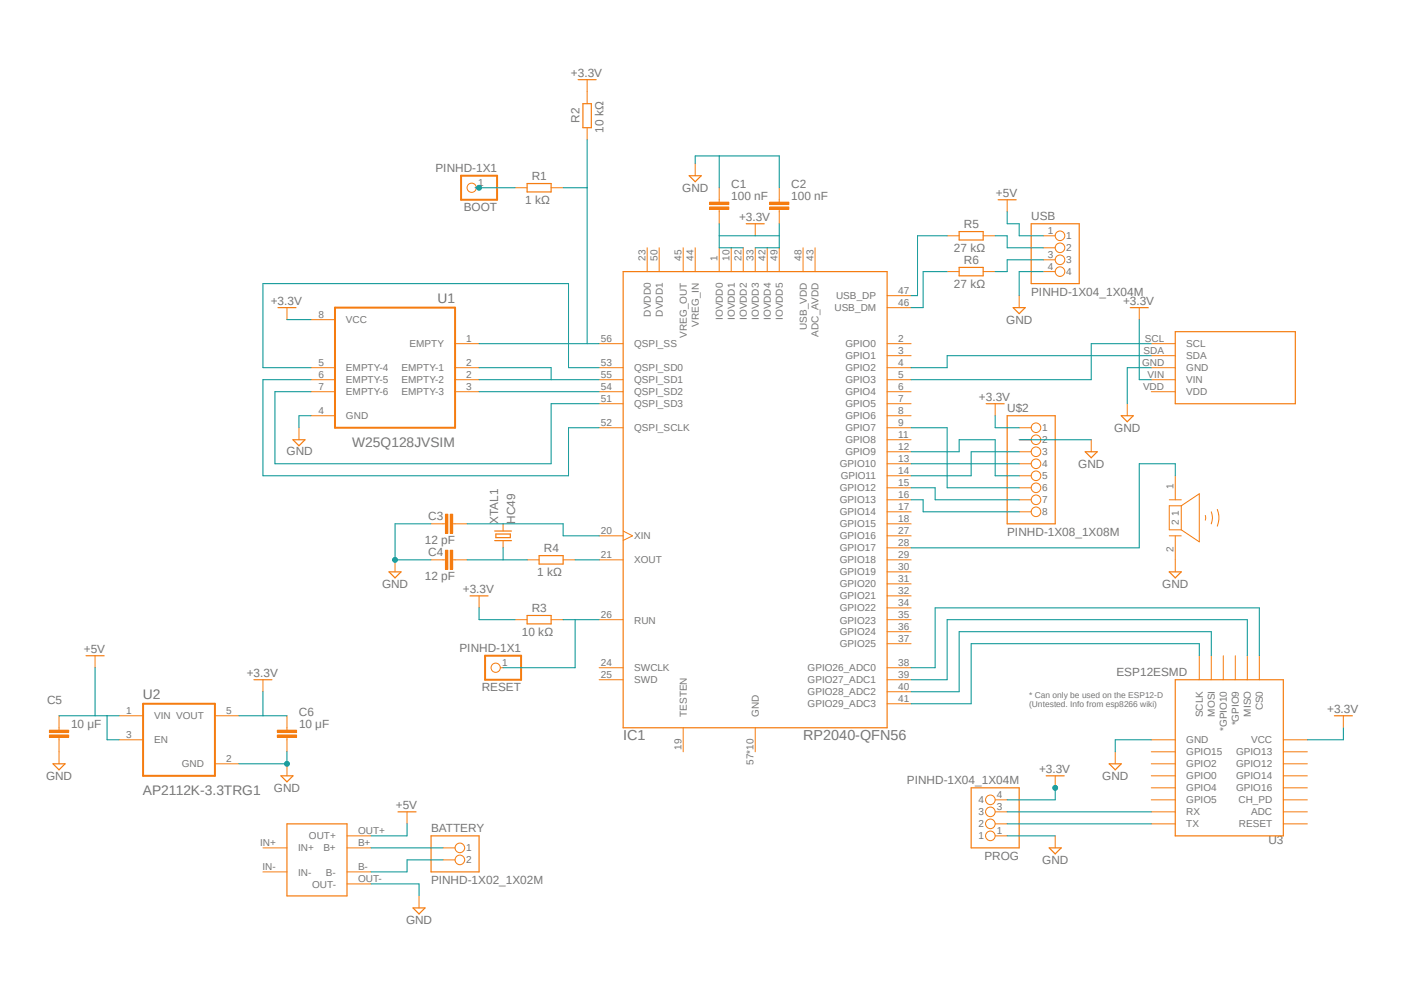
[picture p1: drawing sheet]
<svg xmlns="http://www.w3.org/2000/svg" width="297mm" height="210mm" viewBox="0 0 297 210" stroke-linecap="round" stroke-linejoin="round" font-family="sans-serif">
<path d="M9 13.8l279 182.3M288 13.8l-279 182.3" fill="none" stroke="#fff" stroke-width=".21"/>
<path d="M122.3 16.8h3.8M111.5 38.8h5.1v1.8h-5.1zM123.3 21.9h1.8v5.1h-1.8zM131.8 57.4h55.9v96.5h-55.9zM58.8 65.1h3.8M62 93h2.5l-1.3 1.3z" fill="none" stroke="#f57c10" stroke-width=".25"/>
<g fill="none" stroke="#f57c10" stroke-width=".21">
<path d="M124.2 16.8v5.1M100.8 39.7h.5M109 39.7h2.5M116.6 39.7h2.5M124.2 27v2.5M136.9 52.4v5M139.4 52.4v5M144.5 52.4v5M147.1 52.4v5M152.1 52.4v5M154.7 52.4v5M157.2 52.4v5"/>
<path d="M159.8 52.4v5M162.3 52.4v5M164.8 52.4v5M169.9 52.4v5M172.4 52.4v5M60.7 65.1v2.5M65.8 77.8h5.1M65.8 67.6h5.1M96.3 72.7h5M96.3 77.8h5M126.7 72.7h5.1M126.7 77.8h5.1"/>
<path d="M187.7 62.5h5M187.7 65.1h5M187.7 72.7h5M187.7 75.2h5M187.7 77.8h5M63.2 90.5v2.5M65.8 80.3h5.1M65.8 82.8h5.1M65.8 87.9h5.1M96.3 80.3h5M96.3 82.8h5M126.7 80.3h5.1"/>
<path d="M126.7 82.8h5.1M126.7 85.4h5.1M126.7 90.5h5.1M187.7 80.3h5M187.7 82.8h5M187.7 85.4h5M187.7 87.9h5M187.7 90.5h5M187.7 93h5M187.7 95.5h5M187.7 98.1h5M126.7 113.3h5.1"/>
<path d="M126.7 118.4h5.1M131.8 112.3l2 1-2 1M187.7 100.6h5M187.7 103.2h5M187.7 105.7h5M187.7 108.2h5M187.7 110.8h5M187.7 113.3h5M187.7 115.9h5M187.7 118.4h5M126.7 131.1h5.1M187.7 120.9h5"/>
<path d="M187.7 123.5h5M187.7 126h5M187.7 128.6h5M187.7 131.1h5M187.7 133.6h5M187.7 136.1h5M126.7 141.2h5.1M126.7 143.8h5.1M144.5 153.9v5.1M159.8 153.9v5.1M187.7 141.2h5M187.7 143.8h5"/>
<path d="M187.7 146.3h5M187.7 148.8h5"/>
<circle cx="99.8" cy="39.7" r=".98"/>
</g>
<path d="M97.5 37.2h7.7v5h-7.7zM70.9 65.1h25.4v25.4h-25.4z" fill="none" stroke="#f57c10" stroke-width=".42"/>
<path d="M150.1 43.8h4.1v.5h-4.1z" fill-rule="evenodd" fill="#f57c10"/>
<path d="M150.1 43.8h4.1v.5h-4.1z" fill="none" stroke="#f57c10" stroke-width=".21"/>
<path d="M150.1 42.8h4.1v.5h-4.1z" fill-rule="evenodd" fill="#f57c10"/>
<path d="M152.1 39.7v3.1M150.1 42.8h4.1v.5h-4.1zM152.1 44.3v3" fill="none" stroke="#f57c10" stroke-width=".21"/>
<path d="M162.8 43.8h4.1v.5h-4.1z" fill-rule="evenodd" fill="#f57c10"/>
<path d="M162.8 43.8h4.1v.5h-4.1z" fill="none" stroke="#f57c10" stroke-width=".21"/>
<path d="M162.8 42.8h4.1v.5h-4.1z" fill-rule="evenodd" fill="#f57c10"/>
<g fill="none" stroke="#f57c10" stroke-width=".21">
<path d="M147.1 34.6v2.6M164.8 39.7v3.1M159.8 47.3v2.6M162.8 42.8h4.1v.5h-4.1zM164.8 44.3v3M106.4 110.8v1.5M106.4 114.3v1.6M111.5 118.4h2.5M119.1 118.4h2.6M101.3 126v2.6M109 131.1h2.5M116.6 131.1h2.5"/>
<path d="M105.9 141.2h.5"/>
<circle cx="104.9" cy="141.2" r=".98"/>
</g>
<path d="M145.8 37.2h2.5l-1.2 1.2zM157.9 47.3h3.8M104.6 112.3h3.6M104.6 114.3h3.6M104.9 112.9h3v.8h-3zM114 117.5h5.1v1.8h-5.1zM99.4 126h3.9M111.5 130.2h5.1v1.8h-5.1z" fill="none" stroke="#f57c10" stroke-width=".25"/>
<path d="M102.6 138.7h7.6v5.1h-7.6z" fill="none" stroke="#f57c10" stroke-width=".42"/>
<path d="M95.2 108.8h.6v4h-.6z" fill-rule="evenodd" fill="#f57c10"/>
<path d="M95.2 108.8h.6v4h-.6z" fill="none" stroke="#f57c10" stroke-width=".21"/>
<path d="M94.2 108.8h.5v4h-.5z" fill-rule="evenodd" fill="#f57c10"/>
<path d="M91.2 110.8h3M94.2 108.8h.5v4h-.5zM95.8 110.8h3" fill="none" stroke="#f57c10" stroke-width=".21"/>
<path d="M95.2 116.4h.6v4h-.6z" fill-rule="evenodd" fill="#f57c10"/>
<path d="M95.2 116.4h.6v4h-.6z" fill="none" stroke="#f57c10" stroke-width=".21"/>
<path d="M94.2 116.4h.5v4h-.5z" fill-rule="evenodd" fill="#f57c10"/>
<g fill="none" stroke="#f57c10" stroke-width=".21">
<path d="M200.4 49.9h2.5M200.4 57.4h2.5M208 49.9h2.5M208 57.4h2.5M213.1 42.2v2.6M220.7 49.9h2.5M220.7 52.4h2.5M220.7 54.9h2.5M220.7 57.4h2.5M215.6 62.5v2.6M83.6 118.4v2.5M91.2 118.4h3"/>
<path d="M94.2 116.4h.5v4h-.5zM95.8 118.4h3M25.2 151.4h5.1M25.2 156.5h5.1M45.5 151.4h5M45.5 161.5h5"/>
<circle cx="224.2" cy="57.4" r="1.01"/>
<circle cx="224.2" cy="52.4" r="1.01"/>
<circle cx="224.2" cy="54.9" r="1.01"/>
<circle cx="224.2" cy="49.9" r="1.01"/>
</g>
<path d="M202.9 49h5.1v1.8h-5.1zM202.9 56.6h5.1v1.7h-5.1zM211.2 42.2h3.8M218.1 47.3h10.2v12.7h-10.2zM214.3 65.1h2.6l-1.3 1.2zM82.3 120.9h2.5l-1.2 1.3z" fill="none" stroke="#f57c10" stroke-width=".25"/>
<path d="M30.3 148.8h15.2v15.3h-15.2z" fill="none" stroke="#f57c10" stroke-width=".42"/>
<path d="M10.5 155.4h4v.6h-4z" fill-rule="evenodd" fill="#f57c10"/>
<path d="M10.5 155.4h4v.6h-4z" fill="none" stroke="#f57c10" stroke-width=".21"/>
<path d="M10.5 154.4h4v.5h-4z" fill-rule="evenodd" fill="#f57c10"/>
<path d="M10.5 154.4h4v.5h-4zM12.5 151.4v3M12.5 156v3" fill="none" stroke="#f57c10" stroke-width=".21"/>
<path d="M58.7 155.4h4v.6h-4z" fill-rule="evenodd" fill="#f57c10"/>
<path d="M58.7 155.4h4v.6h-4z" fill="none" stroke="#f57c10" stroke-width=".21"/>
<path d="M58.7 154.4h4v.5h-4z" fill-rule="evenodd" fill="#f57c10"/>
<g fill="none" stroke="#f57c10" stroke-width=".21">
<path d="M241 65.1v2.5M243.5 72.7h5.1M243.5 75.2h5.1M243.5 77.8h5.1M210.5 85.4v2.5M215.6 90.5h2.5M215.6 93h2.5M215.6 95.5h2.5M215.6 98.1h2.5M230.8 93v2.5M238.5 85.4v2.5M243.5 80.3h5.1"/>
<path d="M243.5 82.8h5.1M215.6 100.6h2.5M215.6 103.2h2.5M215.6 105.7h2.5M215.6 108.2h2.5M247.4 105.7h2.5M247.4 113.3h2.5M248.6 100.6v5.1M248.6 113.3v7.6M249.9 107l3.8-2.6v10.2l-3.8-2.5M249.9 107h-2.5v5.1h2.5M249.9 107v5.1"/>
<path d="M255 109v1M256.2 108.2a3.3 3.3 0 0 1 0 2.6M257.5 107.7a4.6 4.6 0 0 1 0 3.6M20.1 138.7v2.5M253.7 138.7v5.1M256.2 138.7v5.1M258.8 138.7v5.1M261.3 138.7v5.1M263.9 138.7v5.1M266.4 138.7v5.1M12.5 159v2.5M55.6 143.8v2.5"/>
<path d="M58.7 154.4h4v.5h-4zM60.7 151.4v3M60.7 156v3M235.9 159v2.5M243.5 159h5.1M243.5 156.5h5.1M271.5 159h5.1M271.5 156.5h5.1M284.2 151.4v2.5M55.6 179.3h5.1M60.7 161.5v2.6M73.4 176.8h5.1"/>
<path d="M73.4 179.3h5.1M86.1 171.7v2.5M93.7 179.3h2.6M210.5 174.2h2.6M210.5 171.7h2.6M210.5 169.2h2.6M210.5 176.8h2.6M223.2 164.1v2.5M223.2 176.8v2.5M243.5 174.2h5.1M243.5 171.7h5.1M243.5 169.2h5.1"/>
<path d="M243.5 166.6h5.1M243.5 164.1h5.1M243.5 161.5h5.1M271.5 174.2h5.1M271.5 171.7h5.1M271.5 169.2h5.1M271.5 166.6h5.1M271.5 164.1h5.1M271.5 161.5h5.1M55.6 184.4h5.1M73.4 184.4h5.1M73.4 186.9h5.1"/>
<path d="M88.6 189.5v2.5M93.7 181.9h2.6"/>
<circle cx="219.2" cy="98.1" r="1.01"/>
<circle cx="219.2" cy="93" r="1.01"/>
<circle cx="219.2" cy="95.5" r="1.01"/>
<circle cx="219.2" cy="90.5" r="1.01"/>
<circle cx="219.2" cy="100.6" r="1.01"/>
<circle cx="219.2" cy="105.7" r="1.01"/>
<circle cx="219.2" cy="103.2" r="1.01"/>
<circle cx="219.2" cy="108.2" r="1.01"/>
<circle cx="97.3" cy="179.3" r="1.01"/>
<circle cx="209.5" cy="174.2" r="1.01"/>
<circle cx="209.5" cy="169.2" r="1.01"/>
<circle cx="209.5" cy="176.8" r="1.01"/>
<circle cx="209.5" cy="171.7" r="1.01"/>
<circle cx="97.3" cy="181.9" r="1.01"/>
</g>
<g fill="none" stroke="#f57c10" stroke-width=".25">
<path d="M239.1 65.1h3.8M248.6 70.1h25.4v15.3h-25.4zM208.6 85.4h3.8M213.1 87.9h10.1v22.9h-10.1zM229.6 95.5h2.5l-1.3 1.3zM237.2 87.9h2.5l-1.2 1.3zM18.2 138.7h3.8M247.4 120.9h2.5l-1.3 1.3zM53.7 143.8h3.8M248.6 143.8h22.9v33h-22.9zM282.3 151.4h3.8M11.2 161.5h2.6l-1.3 1.3z"/>
<path d="M59.4 164.1h2.6l-1.3 1.3zM60.7 174.2h12.7v15.3h-12.7zM84.2 171.7h3.8M91.2 176.8h10.1v7.6h-10.1zM205.4 166.6h10.2v12.7h-10.2zM221.3 164.1h3.8M222 179.3h2.5l-1.3 1.3zM234.7 161.5h2.5l-1.3 1.3zM87.4 192h2.5l-1.3 1.3z"/>
</g>
<g fill="none" stroke="#009292" stroke-width=".21">
<path d="M119.1 39.7h5.1M124.2 29.5v43.2M152.1 47.3v5.1h5.1M152.1 49.9h12.7M164.8 47.3v5.1h-5M60.7 67.6h5.1M65.8 77.8h-10.2v-17.8h64.7v17.8h6.4M101.3 72.7h25.4M101.3 77.8h15.3v2.5M65.8 82.8h-7.6v15.3h58.4v-12.7h10.1M65.8 80.3h-10.2v20.3h64.7v-10.1h6.4M101.3 80.3h25.4"/>
<path d="M101.3 82.8h25.4M50.5 151.4h10.2M55.6 146.3v5.1M284.2 153.9v2.6h-7.6"/>
</g>
<circle cx="223.2" cy="166.6" r=".51" fill="#009292"/>
<g fill="none" stroke="#009292" stroke-width=".21">
<path d="M147.1 34.6v-1.6h17.7v6.7M152.1 33v6.7M241 67.6v12.7h2.5M65.8 87.9h-2.6v2.6M210.5 87.9v2.6h5.1M91.2 110.8h-7.6v7.6h7.6M101.3 128.6v2.5h7.7M223.2 166.6v2.6h-10.1"/>
<circle cx="223.2" cy="166.6" r=".51"/>
</g>
<circle cx="83.6" cy="118.4" r=".51" fill="#009292"/>
<g fill="none" stroke="#009292" stroke-width=".21">
<path d="M220.7 57.4h-5.1v5.1M60.7 159v2.5h-10.2"/>
<circle cx="83.6" cy="118.4" r=".51"/>
</g>
<circle cx="60.7" cy="161.5" r=".51" fill="#009292"/>
<g fill="none" stroke="#009292" stroke-width=".21">
<path d="M100.5 39.7h8.5M243.5 77.8h-5v7.6M215.6 93h15.2M243.5 156.5h-7.6v2.5M213.1 176.8h10.1M78.5 186.9h10.1v2.6"/>
<circle cx="60.7" cy="161.5" r=".51"/>
</g>
<circle cx="101.3" cy="39.7" r=".51" fill="#009292"/>
<g fill="none" stroke="#009292" stroke-width=".21">
<path d="M200.4 57.4h-5.1v7.7h-2.6M200.4 49.9h-6.3v12.6h-1.4M210.5 49.9h2.6v2.5h7.6M213.1 44.8v2.5h2.5v2.6h5.1M220.7 54.9h-7.6v2.5h-2.6M243.5 75.2h-43.1v2.6h-7.7M243.5 72.7h-12.7v7.6h-38.1M192.7 95.5h10.2v-2.5h7.6v7.6h5.1M192.7 90.5h7.7v12.7h15.2M192.7 98.1h22.9M215.6 95.5h-10.2v5.1h-12.7M98.8 118.4h12.7"/>
<path d="M98.8 110.8h20.3v2.5h7.6M106.4 115.9v2.5M121.7 118.4h5M192.7 105.7h2.6v2.5h20.3M192.7 103.2h5.1v2.5h17.8M248.6 100.6v-2.5h-7.6v17.8h-48.3M119.1 131.1h7.6M121.7 131.1v10.1h-15.3M253.7 138.7v-2.6h-48.3v12.7h-12.7M256.2 138.7v-5.1h-53.3v12.7h-10.2M263.9 138.7v-7.6h-63.5v12.7h-7.7M266.4 138.7v-10.1h-68.6v12.6h-5.1"/>
<path d="M12.5 151.4h12.7M20.1 141.2v10.2M22.6 151.4v5.1h2.6M78.5 179.3h15.2M86.1 174.2v2.6h-7.6M213.1 171.7h30.4M213.1 174.2h30.4M93.7 181.9h-7.6v2.5h-7.6"/>
<circle cx="101.3" cy="39.7" r=".51"/>
</g>
<g font-size="3" fill="#757575">
<text x="131.8" y="156.5">IC1</text>
<text x="169.9" y="156.5">RP2040-QFN56</text>
</g>
<g font-size="2.9" fill="#757575">
<text x="92.5" y="64.1">U1</text>
<text x="74.5" y="94.5">W25Q128JVSIM</text>
<text x="30.2" y="147.8">U2</text>
<text x="30.2" y="168.1">AP2112K-3.3TRG1</text>
</g>
<g font-size="2.5" fill="#757575">
<text x="120.8" y="16.3">+3.3V</text>
<text x="122.6" y="26" transform="rotate(-90 122.6 26)">R2</text>
<text x="127.6" y="28.1" transform="rotate(-90 127.6 28.1)">10 kΩ</text>
<text x="92.1" y="36.4">PINHD-1X1</text>
<text x="112.5" y="38.1">R1</text>
<text x="144.3" y="40.6">GND</text>
<text x="154.7" y="39.7">C1</text>
<text x="167.4" y="39.7">C2</text>
<text x="210.7" y="41.7">+5V</text>
<text x="98.1" y="44.7">BOOT</text>
<text x="111.1" y="43.1">1 kΩ</text>
<text x="154.7" y="42.2">100 nF</text>
<text x="156.3" y="46.8">+3.3V</text>
<text x="167.4" y="42.2">100 nF</text>
<text x="218.1" y="46.6">USB</text>
<text x="201.8" y="53.3">27 kΩ</text>
<text x="203.9" y="48.2">R5</text>
<text x="203.9" y="55.8">R6</text>
<text x="57.3" y="64.6">+3.3V</text>
<text x="201.8" y="60.9">27 kΩ</text>
<text x="218.1" y="62.5">PINHD-1X04_1X04M</text>
<text x="237.6" y="64.6">+3.3V</text>
<text x="212.9" y="68.5">GND</text>
<text x="207.1" y="84.9">+3.3V</text>
<text x="213.1" y="87.2">U$2</text>
<text x="235.7" y="91.4">GND</text>
<text x="60.6" y="96.2">GND</text>
<text x="228.1" y="99">GND</text>
<text x="90.6" y="110">C3</text>
<text x="105.4" y="110.8" transform="rotate(-90 105.4 110.8)">XTAL1</text>
<text x="109" y="110.8" transform="rotate(-90 109 110.8)">HC49</text>
<text x="213.1" y="113.3">PINHD-1X08_1X08M</text>
<text x="89.9" y="115.1">12 pF</text>
<text x="90.6" y="117.6">C4</text>
<text x="115" y="116.8">R4</text>
<text x="80.8" y="124.4">GND</text>
<text x="89.9" y="122.7">12 pF</text>
<text x="97.9" y="125.5">+3.3V</text>
<text x="113.7" y="121.8">1 kΩ</text>
<text x="245.9" y="124.4">GND</text>
<text x="112.5" y="129.5">R3</text>
<text x="97.2" y="137.9">PINHD-1X1</text>
<text x="110.4" y="134.5">10 kΩ</text>
<text x="17.7" y="138.2">+5V</text>
<text x="52.2" y="143.3">+3.3V</text>
<text x="236.2" y="143">ESP12ESMD</text>
<text x="9.9" y="148.8">C5</text>
<text x="101.9" y="146.2">RESET</text>
<text x="15" y="153.9">10 μF</text>
<text x="63.2" y="151.4">C6</text>
<text x="63.3" y="153.9">10 μF</text>
<text x="280.8" y="150.9">+3.3V</text>
<text x="9.7" y="165">GND</text>
<text x="58" y="167.5">GND</text>
<text x="191.9" y="165.9">PINHD-1X04_1X04M</text>
<text x="219.8" y="163.6">+3.3V</text>
<text x="233.2" y="165">GND</text>
<text x="83.7" y="171.2">+5V</text>
<text x="91.2" y="176">BATTERY</text>
<text x="268.3" y="178.6">U3</text>
<text x="208.2" y="181.9">PROG</text>
<text x="220.5" y="182.8">GND</text>
<text x="91.2" y="186.9">PINHD-1X02_1X02M</text>
<text x="85.9" y="195.5">GND</text>
</g>
<g font-size="2.1" fill="#757575">
<text x="101.1" y="39.3">1</text>
<text x="221.7" y="49.5">1</text>
<text x="225.6" y="50.6">1</text>
<text x="225.6" y="53.2">2</text>
<text x="136.5" y="55.1" transform="rotate(-90 136.5 55.1)">23</text>
<text x="139.1" y="55.1" transform="rotate(-90 139.1 55.1)">50</text>
<text x="144.1" y="55.1" transform="rotate(-90 144.1 55.1)">45</text>
<text x="146.7" y="55.1" transform="rotate(-90 146.7 55.1)">44</text>
<text x="151.8" y="55.1" transform="rotate(-90 151.8 55.1)">1</text>
<text x="154.3" y="55.1" transform="rotate(-90 154.3 55.1)">10</text>
<text x="156.8" y="55.1" transform="rotate(-90 156.8 55.1)">22</text>
<text x="159.4" y="55.1" transform="rotate(-90 159.4 55.1)">33</text>
<text x="161.9" y="55.1" transform="rotate(-90 161.9 55.1)">42</text>
<text x="164.5" y="55.1" transform="rotate(-90 164.5 55.1)">49</text>
<text x="169.5" y="55.1" transform="rotate(-90 169.5 55.1)">48</text>
<text x="172.1" y="55.1" transform="rotate(-90 172.1 55.1)">43</text>
<text x="221.7" y="54.6">3</text>
<text x="221.7" y="57.1">4</text>
<text x="225.6" y="55.7">3</text>
<text x="225.6" y="58.3">4</text>
<text x="176.5" y="65.8">USB_DM</text>
<text x="176.9" y="63.3">USB_DP</text>
<text x="190" y="62.2">47</text>
<text x="190" y="64.7">46</text>
<text x="67.4" y="67.3">8</text>
<text x="73.2" y="68.4">VCC</text>
<text x="137.7" y="67" transform="rotate(-90 137.7 67)">DVDD0</text>
<text x="140.2" y="67" transform="rotate(-90 140.2 67)">DVDD1</text>
<text x="145.3" y="71.5" transform="rotate(-90 145.3 71.5)">VREG_OUT</text>
<text x="147.8" y="69.1" transform="rotate(-90 147.8 69.1)">VREG_IN</text>
<text x="152.9" y="67.7" transform="rotate(-90 152.9 67.7)">IOVDD0</text>
<text x="155.4" y="67.7" transform="rotate(-90 155.4 67.7)">IOVDD1</text>
<text x="158" y="67.7" transform="rotate(-90 158 67.7)">IOVDD2</text>
<text x="160.5" y="67.7" transform="rotate(-90 160.5 67.7)">IOVDD3</text>
<text x="163.1" y="67.7" transform="rotate(-90 163.1 67.7)">IOVDD4</text>
<text x="165.6" y="67.7" transform="rotate(-90 165.6 67.7)">IOVDD5</text>
<text x="170.7" y="69.8" transform="rotate(-90 170.7 69.8)">USB_VDD</text>
<text x="173.2" y="71.2" transform="rotate(-90 173.2 71.2)">ADC_AVDD</text>
<text x="67.4" y="77.4">5</text>
<text x="86.7" y="73.4">EMPTY</text>
<text x="98.6" y="72.3">1</text>
<text x="98.6" y="77.4">2</text>
<text x="127.1" y="72.3">56</text>
<text x="127.1" y="77.4">53</text>
<text x="134.2" y="73.4">QSPI_SS</text>
<text x="178.9" y="73.4">GPIO0</text>
<text x="178.9" y="76">GPIO1</text>
<text x="190" y="72.3">2</text>
<text x="190" y="74.9">3</text>
<text x="190" y="77.4">4</text>
<text x="241.6" y="77.4">GND</text>
<text x="241.9" y="74.9">SDA</text>
<text x="242.2" y="72.3">SCL</text>
<text x="251" y="73.4">SCL</text>
<text x="251" y="76">SDA</text>
<text x="67.4" y="80">6</text>
<text x="67.4" y="82.5">7</text>
<text x="73.2" y="78.5">EMPTY-4</text>
<text x="73.2" y="81.1">EMPTY-5</text>
<text x="73.2" y="83.6">EMPTY-6</text>
<text x="85" y="78.5">EMPTY-1</text>
<text x="85" y="81.1">EMPTY-2</text>
<text x="85" y="83.6">EMPTY-3</text>
<text x="98.6" y="80">2</text>
<text x="98.6" y="82.5">3</text>
<text x="127.1" y="80">55</text>
<text x="127.1" y="82.5">54</text>
<text x="134.2" y="78.5">QSPI_SD0</text>
<text x="134.2" y="81.1">QSPI_SD1</text>
<text x="134.2" y="83.6">QSPI_SD2</text>
<text x="178.9" y="78.5">GPIO2</text>
<text x="178.9" y="81.1">GPIO3</text>
<text x="178.9" y="83.6">GPIO4</text>
<text x="190" y="80">5</text>
<text x="190" y="82.5">6</text>
<text x="241.8" y="82.5">VDD</text>
<text x="242.8" y="80">VIN</text>
<text x="251" y="78.5">GND</text>
<text x="251" y="81.1">VIN</text>
<text x="251" y="83.6">VDD</text>
<text x="67.4" y="87.6">4</text>
<text x="73.2" y="88.7">GND</text>
<text x="127.1" y="85">51</text>
<text x="134.2" y="86.1">QSPI_SD3</text>
<text x="178.9" y="86.1">GPIO5</text>
<text x="178.9" y="88.7">GPIO6</text>
<text x="190" y="85">7</text>
<text x="190" y="87.6">8</text>
<text x="127.1" y="90.1">52</text>
<text x="134.2" y="91.2">QSPI_SCLK</text>
<text x="178.9" y="91.2">GPIO7</text>
<text x="178.9" y="93.8">GPIO8</text>
<text x="190" y="90.1">9</text>
<text x="190" y="92.7">11</text>
<text x="190" y="95.2">12</text>
<text x="220.5" y="91.2">1</text>
<text x="220.5" y="93.8">2</text>
<text x="177.7" y="98.8">GPIO10</text>
<text x="177.8" y="101.4">GPIO11</text>
<text x="178.9" y="96.3">GPIO9</text>
<text x="190" y="97.7">13</text>
<text x="190" y="100.3">14</text>
<text x="220.5" y="96.3">3</text>
<text x="220.5" y="98.8">4</text>
<text x="220.5" y="101.4">5</text>
<text x="177.7" y="103.9">GPIO12</text>
<text x="177.7" y="106.5">GPIO13</text>
<text x="190" y="102.8">15</text>
<text x="190" y="105.3">16</text>
<text x="190" y="107.9">17</text>
<text x="220.5" y="103.9">6</text>
<text x="220.5" y="106.5">7</text>
<text x="248.3" y="103.4" transform="rotate(-90 248.3 103.4)">1</text>
<text x="127.1" y="112.9">20</text>
<text x="177.7" y="109">GPIO14</text>
<text x="177.7" y="111.5">GPIO15</text>
<text x="190" y="110.4">18</text>
<text x="190" y="112.9">27</text>
<text x="220.5" y="109">8</text>
<text x="249.4" y="111" transform="rotate(-90 249.4 111)">2</text>
<text x="249.4" y="109.2" transform="rotate(-90 249.4 109.2)">1</text>
<text x="127.1" y="118">21</text>
<text x="134.2" y="114.1">XIN</text>
<text x="134.2" y="119.2">XOUT</text>
<text x="177.7" y="114.1">GPIO16</text>
<text x="177.7" y="116.6">GPIO17</text>
<text x="177.7" y="119.2">GPIO18</text>
<text x="190" y="115.5">28</text>
<text x="190" y="118">29</text>
<text x="248.3" y="116.8" transform="rotate(-90 248.3 116.8)">2</text>
<text x="177.7" y="121.7">GPIO19</text>
<text x="177.7" y="124.2">GPIO20</text>
<text x="190" y="120.6">30</text>
<text x="190" y="123.1">31</text>
<text x="190" y="125.6">32</text>
<text x="127.1" y="130.7">26</text>
<text x="134.2" y="131.9">RUN</text>
<text x="177.7" y="126.8">GPIO21</text>
<text x="177.7" y="129.3">GPIO22</text>
<text x="177.7" y="131.9">GPIO23</text>
<text x="190" y="128.2">34</text>
<text x="190" y="130.7">35</text>
<text x="177.7" y="134.4">GPIO24</text>
<text x="177.7" y="136.9">GPIO25</text>
<text x="190" y="133.3">36</text>
<text x="190" y="135.8">37</text>
<text x="106.2" y="140.9">1</text>
<text x="127.1" y="140.9">24</text>
<text x="127.1" y="143.4">25</text>
<text x="134.2" y="142">SWCLK</text>
<text x="170.9" y="142">GPIO26_ADC0</text>
<text x="190" y="140.9">38</text>
<text x="190" y="143.4">39</text>
<text x="134.2" y="144.5">SWD</text>
<text x="170.9" y="144.5">GPIO27_ADC1</text>
<text x="170.9" y="147.1">GPIO28_ADC2</text>
<text x="170.9" y="149.6">GPIO29_ADC3</text>
<text x="190" y="146">40</text>
<text x="190" y="148.5">41</text>
<text x="26.7" y="151">1</text>
<text x="32.6" y="152.1">VIN VOUT</text>
<text x="47.8" y="151">5</text>
<text x="145.3" y="151.6" transform="rotate(-90 145.3 151.6)">TESTEN</text>
<text x="160.5" y="151.6" transform="rotate(-90 160.5 151.6)">GND</text>
<text x="254.5" y="151.7" transform="rotate(-90 254.5 151.7)">SCLK</text>
<text x="257" y="151.6" transform="rotate(-90 257 151.6)">MOSI</text>
<text x="259.5" y="154.6" transform="rotate(-90 259.5 154.6)">*GPIO10</text>
<text x="262.1" y="153.4" transform="rotate(-90 262.1 153.4)">*GPIO9</text>
<text x="264.6" y="151.6" transform="rotate(-90 264.6 151.6)">MISO</text>
<text x="267.2" y="150.2" transform="rotate(-90 267.2 150.2)">CS0</text>
<text x="26.7" y="156.1">3</text>
<text x="32.6" y="157.2">EN</text>
<text x="47.8" y="161.2">2</text>
<text x="144.1" y="158.6" transform="rotate(-90 144.1 158.6)">19</text>
<text x="159.4" y="161.8" transform="rotate(-90 159.4 161.8)">57*10</text>
<text x="251" y="157.2">GND</text>
<text x="251" y="159.8">GPIO15</text>
<text x="261.5" y="159.8">GPIO13</text>
<text x="264.7" y="157.2">VCC</text>
<text x="38.4" y="162.3">GND</text>
<text x="251" y="162.3">GPIO2</text>
<text x="251" y="164.8">GPIO0</text>
<text x="251" y="167.4">GPIO4</text>
<text x="261.5" y="167.4">GPIO16</text>
<text x="261.5" y="164.8">GPIO14</text>
<text x="261.5" y="162.3">GPIO12</text>
<text x="207" y="172.5">3</text>
<text x="207" y="169.9">4</text>
<text x="210.9" y="171.4">3</text>
<text x="210.9" y="168.8">4</text>
<text x="251" y="169.9">GPIO5</text>
<text x="251" y="172.5">RX</text>
<text x="262" y="169.9">CH_PD</text>
<text x="264.7" y="172.5">ADC</text>
<text x="55" y="178.9">IN+</text>
<text x="65.4" y="177.5">OUT+</text>
<text x="75.7" y="176.4">OUT+</text>
<text x="75.7" y="178.9">B+</text>
<text x="207" y="177.5">1</text>
<text x="207" y="175">2</text>
<text x="210.9" y="176.4">1</text>
<text x="251" y="175">TX</text>
<text x="262.1" y="175">RESET</text>
<text x="55.5" y="184">IN-</text>
<text x="63.1" y="180.1">IN+</text>
<text x="63.1" y="185.2">IN-</text>
<text x="68.4" y="180.1">B+</text>
<text x="69" y="185.2">B-</text>
<text x="75.7" y="184">B-</text>
<text x="98.6" y="180.1">1</text>
<text x="98.6" y="182.6">2</text>
<text x="66" y="187.7">OUT-</text>
<text x="75.7" y="186.6">OUT-</text>
</g>
<g font-size="1.8" fill="#757575">
<text x="217.7" y="147.6">* Can only be used on the ESP12-D</text>
<text x="217.7" y="149.5">(Untested. Info from esp8266 wiki)</text>
</g>
</svg>
